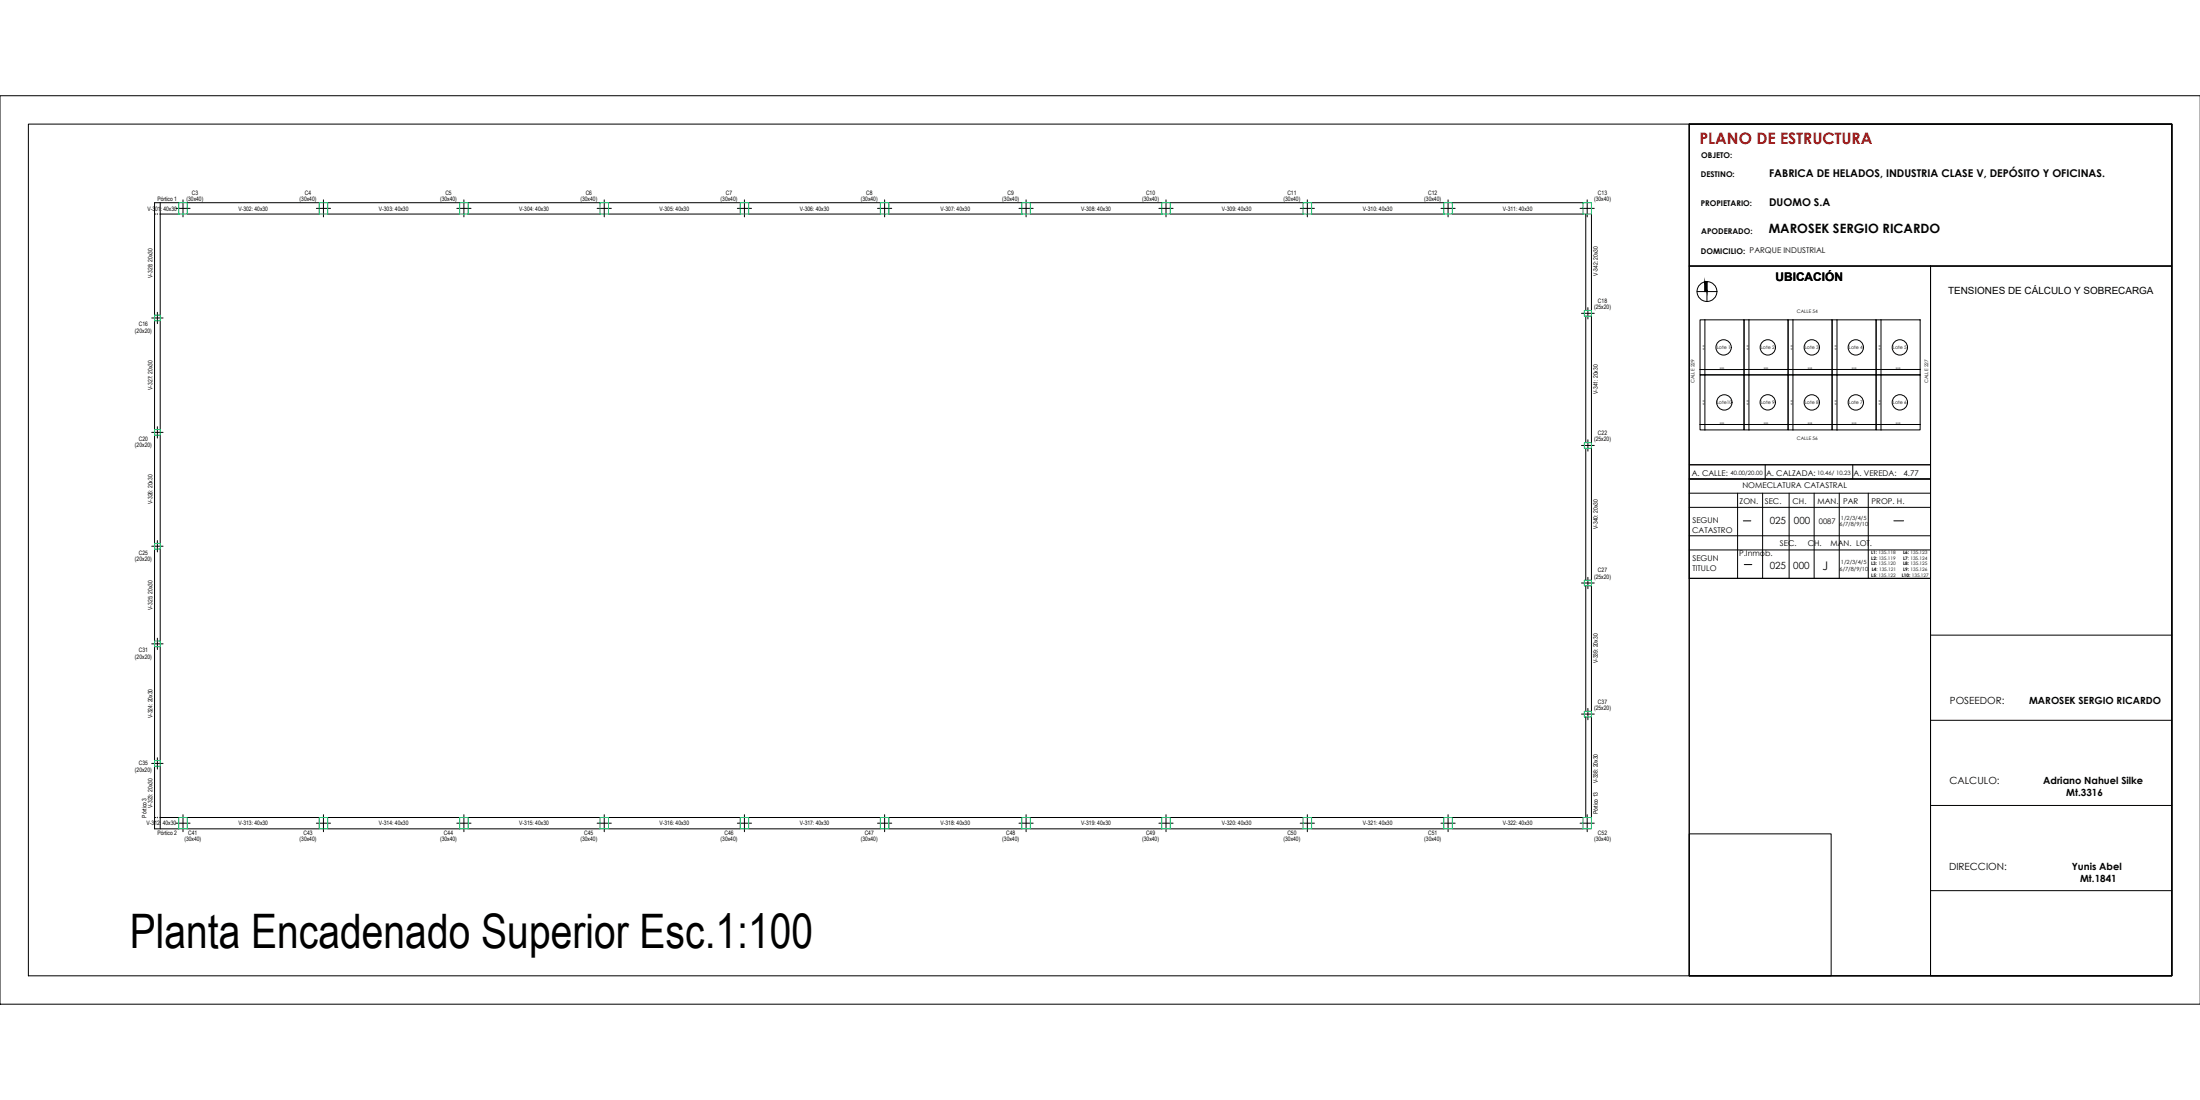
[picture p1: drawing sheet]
<svg xmlns="http://www.w3.org/2000/svg" width="700mm" height="350mm" viewBox="0 0 700 350" stroke-linecap="round" stroke-linejoin="round" font-family="sans-serif">
<!-- layer: 0 -->
<g fill="none" stroke="#000" stroke-width=".32">
<path d="M9 39.5h682v270.9h-682zM537.4 39.5h153.6v270.9h-153.6zM537.4 39.5h153.6v45.1h-153.6zM537.4 39.5v270.9M537.4 39.5h153.6v270.9h-153.6M700 30.5h-700v289h700M537.4 84.6h76.8v63.3h-76.8zM537.4 84.6h153.6M614.2 84.6h76.8v225.8h-76.8zM614.2 84.6v225.8M540.9 101.8h14v17.5h-14zM540.9 119.3h14v17.5h-14z"/>
<path d="M542.4 119.2v.1M542.4 101.7v.1M542.4 101.8v34.9M554.8 117.6h.1M554.9 101.8h14v17.5h-14zM554.9 119.3h14v17.5h-14zM556.4 119.2v.1M556.4 101.7v.1M556.4 101.8v34.9M568.9 101.8h14v17.5h-14zM568.9 119.3h14v17.5h-14zM568.9 117.5l-.1 .1"/>
<path d="M570.4 119.2v.1M570.4 101.8v34.9M582.9 101.8h14v17.5h-14zM582.9 119.3h14v17.5h-14zM582.9 117.5l-.1 .1M584.4 101.8v35M584.4 119.3h.1M596.9 101.8h14v17.5h-14zM596.9 119.3h14v17.5h-14zM596.9 117.5l-.1 .1M598.4 119.2l.1 .1M598.5 101.8l-.1 34.9"/>
<path d="M610.8 117.6h-70M540.9 135.1h69.9M540.9 135l-.1 .1M554.9 135l-.1 .1M568.9 135l-.1 .1M582.9 135l-.1 .1M584.4 136.8h.1M596.9 135l-.1 .1M537.4 147.9h76.8v4.5h-76.8zM537.4 152.4h76.8v31.6h-76.8zM537.4 152.4h76.8M537.4 156.9h76.8"/>
<path d="M552.8 156.9v27.1M560.8 156.9v27.1M561.6 147.9v4.5M569.2 156.9v27.1M577.2 156.9v27.1M585.1 156.9v27.1M589.4 147.9v4.5M594.4 156.9v27.1M537.4 161.4h76.8M537.4 170.5h76.8M537.4 175h76.8M537.4 184h76.8"/>
<path d="M614.2 202.1h76.8M614.2 229.2h76.8M614.2 256.3h76.8M537.4 265.3h45.2v45.1h-45.2zM614.2 283.4h76.8"/>
<circle cx="548.3" cy="110.5" r="2.44"/>
<circle cx="562.4" cy="110.5" r="2.44"/>
<circle cx="576.4" cy="110.5" r="2.44"/>
<circle cx="590.4" cy="110.5" r="2.44"/>
<circle cx="604.4" cy="110.5" r="2.44"/>
<circle cx="548.6" cy="128" r="2.44"/>
<circle cx="562.4" cy="128" r="2.44"/>
<circle cx="576.4" cy="128" r="2.44"/>
<circle cx="590.4" cy="128" r="2.44"/>
<circle cx="604.4" cy="128" r="2.44"/>
</g>
<!-- layer: VISTAS -->
<g fill="#000" stroke="#000" stroke-width=".32">
<path d="M542.7 89.6h.4z"/>
<path d="M542.7 89.6l.4 .1zM542.4 89.7h.7z"/>
<path d="M542.4 89.7l.7 3.1v-3.1zM542.4 89.7l.7 3.1h-.7z"/>
</g>
<!-- layer: SILUETA DE SUPERFICIES -->
<g fill="none" stroke="#000" stroke-width=".32">
<path d="M539.9 92.8h6.3M542.4 89.7v3.1M543.1 89.6v6.3"/>
<circle cx="543.1" cy="92.8" r="3.2"/>
</g>
<!-- layer: plano 01 -->
<path d="M554.6 165.7h2.4M554.9 179.6h2.4M602.5 165.7h3.1" fill="none" stroke="#000" stroke-width=".32"/>
<!-- layer: VIG_CARAS -->
<g fill="none" stroke="#000" stroke-width=".32">
<path d="M49.2 68.1h.1M51 68.1h5.9M51 64.5v35.8M56.9 64.5h-7.7v177.5M59.6 64.5h41.9M59.6 68.1h41.9M104.3 64.5h41.9M104.3 68.1h41.9M148.9 64.5h42M148.9 68.1h42M193.6 64.5h41.9M193.6 68.1h41.9"/>
<path d="M238.2 64.5h41.9M238.2 68.1h41.9M282.8 64.5h42.3M282.8 68.1h42.3M327.8 64.5h41.8M327.8 68.1h41.8M372.3 64.5h42.3M372.3 68.1h42.3M417.3 64.5h42M417.3 68.1h42M462 64.5h41.6M462 68.1h41.6"/>
<path d="M504.5 68.1v30.7M506.3 68.1v30.7M51 102.1v34.6M504.5 100.6v40.2M506.3 100.6v40.2M51 138.5v34.4M504.5 142.6v42M506.3 142.6v42M51 174.7v29.2M504.5 186.4v39.9M506.3 186.4v39.9M51 205.7v36.3"/>
<path d="M504.5 228.1v32M506.3 228.1v32M49.2 243.8v19.9h7.7M51 243.8v19.9M49.2 260.1h.1M51 260.1h5.9M59.6 263.7h41.9M59.6 260.1h41.9M104.3 263.7h41.9M104.3 260.1h41.9M148.9 263.7h42M148.9 260.1h42"/>
<path d="M193.6 263.7h41.9M193.6 260.1h41.9M238.2 263.7h41.9M238.2 260.1h41.9M282.8 263.7h42.3M282.8 260.1h42.3M327.8 263.7h41.8M327.8 260.1h41.8M372.3 263.7h42.3M372.3 260.1h42.3M417.3 263.7h42M417.3 260.1h42"/>
<path d="M462 263.7h41.6M462 260.1h41.6"/>
</g>
<g fill="#000" stroke="#000" stroke-width=".32">
<circle cx="50.1" cy="68.1" r=".06"/>
<circle cx="51" cy="68.1" r=".06"/>
<circle cx="50.1" cy="260.1" r=".06"/>
<circle cx="51" cy="260.1" r=".06"/>
</g>
<!-- layer: COLUMNAS_EJES -->
<g fill="none" stroke="#000" stroke-width=".32">
<path d="M56 66.3h4.5M58.2 63.6v5.4M100.6 66.3h4.6M102.9 63.6v5.4M145.3 66.3h4.5M147.6 63.6v5.4M190 66.3h4.5M192.2 63.6v5.4M234.6 66.3h4.5M236.8 63.6v5.4M279.2 66.3h4.5M281.4 63.6v5.4"/>
<path d="M324.2 66.3h4.5M326.4 63.6v5.4M368.7 66.3h4.5M371 63.6v5.4M413.6 66.3h4.6M415.9 63.6v5.4M458.4 66.3h4.5M460.7 63.6v5.4M502.7 66.3h4.5M505 63.6v5.4M50.1 99.4v3.6M503.1 99.7h4.1"/>
<path d="M505.2 97.9v3.6M48.3 101.2h3.6M48.3 137.6h3.6M50.1 135.7v3.7M505.2 139.9v3.6M503.1 141.7h4.1M48.3 173.8h3.6M50.1 172v3.6M503.1 185.5h4.1M505.2 183.7v3.6M48.3 204.8h3.6M50.1 203v3.6"/>
<path d="M503.1 227.2h4.1M505.2 225.4v3.6M48.3 242.9h3.6M50.1 241.1v3.6M58.2 259.2v5.4M102.9 259.2v5.4M147.6 259.2v5.4M192.2 259.2v5.4M236.8 259.2v5.4M281.4 259.2v5.4M326.4 259.2v5.4M371 259.2v5.4"/>
<path d="M415.9 259.2v5.4M460.7 259.2v5.4M505 259.2v5.4M56 261.9h4.5M100.6 261.9h4.6M145.3 261.9h4.5M190 261.9h4.5M234.6 261.9h4.5M279.2 261.9h4.5M324.2 261.9h4.5M368.7 261.9h4.5M413.6 261.9h4.6"/>
<path d="M458.4 261.9h4.5M502.7 261.9h4.5"/>
</g>
<!-- layer: PILAR_HORMIGON -->
<g fill="none" stroke="#00b85c" stroke-width=".32">
<path d="M56.9 64.5h2.7v3.6h-2.7zM101.5 64.5h2.8v3.6h-2.8zM146.2 64.5h2.7v3.6h-2.7zM190.9 64.5h2.7v3.6h-2.7zM235.5 64.5h2.7v3.6h-2.7zM280.1 64.5h2.7v3.6h-2.7zM325.1 64.5h2.7v3.6h-2.7zM369.6 64.5h2.7v3.6h-2.7zM414.6 64.5h2.7v3.6h-2.7zM459.3 64.5h2.7v3.6h-2.7zM503.6 64.5h2.7v3.6h-2.7zM504 98.8h2.3v1.8h-2.3z"/>
<path d="M49.2 100.3h1.8v1.8h-1.8zM49.2 136.7h1.8v1.8h-1.8zM504 140.8h2.3v1.8h-2.3zM49.2 172.9h1.8v1.8h-1.8zM504 184.6h2.3v1.8h-2.3zM49.2 203.9h1.8v1.8h-1.8zM504 226.3h2.3v1.8h-2.3zM49.2 242h1.8v1.8h-1.8zM56.9 260.1h2.7v3.6h-2.7zM101.5 260.1h2.8v3.6h-2.8zM146.2 260.1h2.7v3.6h-2.7zM190.9 260.1h2.7v3.6h-2.7z"/>
<path d="M235.5 260.1h2.7v3.6h-2.7zM280.1 260.1h2.7v3.6h-2.7zM325.1 260.1h2.7v3.6h-2.7zM369.6 260.1h2.7v3.6h-2.7zM414.6 260.1h2.7v3.6h-2.7zM459.3 260.1h2.7v3.6h-2.7zM503.6 260.1h2.7v3.6h-2.7z"/>
</g>
<text font-size="15.1" x="41.3" y="301.5">Planta Encadenado Superior Esc.1:100</text>
<text font-size="5" fill="#f00" x="540.7" y="45.8">PLANO DE ESTRUCTURA</text>
<text font-size="4.1" x="562.7" y="74">MAROSEK SERGIO RICARDO</text>
<g font-size="3.8">
<text x="564.9" y="89.4">UBICACIÓN</text>
<text x="579.8" y="181.2">J</text>
</g>
<g font-size="3.4">
<text x="562.8" y="56.3">FABRICA DE HELADOS, INDUSTRIA CLASE V, DEPÓSITO Y OFICINAS.</text>
<text x="562.8" y="65.5">DUOMO S.A</text>
</g>
<text font-size="3.2" x="619.8" y="93.4">TENSIONES DE CÁLCULO Y SOBRECARGA</text>
<g font-size="3.1">
<text x="563" y="166.8">025</text>
<text x="570.7" y="166.8">000</text>
<text x="563" y="181.1">025</text>
<text x="570.5" y="181.1">000</text>
<text x="620.3" y="224">POSEEDOR:</text>
<text x="645.5" y="224">MAROSEK SERGIO RICARDO</text>
<text x="620.2" y="249.3">CALCULO:</text>
<text x="650.1" y="249.3">Adriano Nahuel Silke</text>
<text x="657.4" y="253.1">Mt.3316</text>
<text x="620.1" y="276.9">DIRECCION:</text>
<text x="659.1" y="276.9">Yunis Abel</text>
<text x="661.8" y="280.7">Mt.1841</text>
</g>
<g font-size="2.5">
<text x="541.2" y="50.4">OBJETO:</text>
<text x="541.1" y="56.4">DESTINO:</text>
<text x="541.1" y="65.5">PROPIETARIO:</text>
<text x="541.3" y="74.6">APODERADO:</text>
<text x="541.1" y="80.7">DOMICILIO: PARQUE INDUSTRIAL</text>
<text x="538.2" y="151.5">A. CALLE:</text>
<text x="554.4" y="155.3">NOMECLATURA CATASTRAL</text>
<text x="561.8" y="151.3">A. CALZADA:</text>
<text x="589.7" y="151.3">A. VEREDA:</text>
<text x="605.6" y="151.3">4.77</text>
<text x="553.4" y="160.2">ZON.</text>
<text x="561.5" y="160.2">SEC.</text>
<text x="570.3" y="160.2">CH.</text>
<text x="578.2" y="160.2">MAN. PAR</text>
<text x="595.4" y="160.2">PROP. H.</text>
<text x="538.4" y="166.4">SEGUN</text>
<text x="538.3" y="169.5">CATASTRO</text>
<text x="566.3" y="173.8">SEC.</text>
<text x="575.1" y="173.8">CH.</text>
<text x="582.4" y="173.8">MAN. LOT.</text>
<text x="538.4" y="178.6">SEGUN</text>
<text x="553.3" y="176.8">P.Inmob.</text>
<text x="538.4" y="181.6">TITULO</text>
</g>
<text font-size="2.4" x="578.6" y="166.8">0087</text>
<g font-size="1.9">
<text x="50.1" y="63.9">Pórtico 1</text>
<text x="59.3" y="64.1">(30x40)</text>
<text x="61" y="62">C3</text>
<text x="95.3" y="64.1">(30x40)</text>
<text x="97" y="62">C4</text>
<text x="140" y="64.1">(30x40)</text>
<text x="141.7" y="62">C5</text>
<text x="184.7" y="64.1">(30x40)</text>
<text x="186.3" y="62">C6</text>
<text x="229.3" y="64.1">(30x40)</text>
<text x="230.9" y="62">C7</text>
<text x="273.9" y="64.1">(30x40)</text>
<text x="275.5" y="62">C8</text>
<text x="318.9" y="64.1">(30x40)</text>
<text x="320.5" y="62">C9</text>
<text x="363.4" y="64.1">(30x40)</text>
<text x="364.6" y="62">C10</text>
<text x="408.3" y="64.1">(30x40)</text>
<text x="409.6" y="62">C11</text>
<text x="453.1" y="64.1">(30x40)</text>
<text x="454.3" y="62">C12</text>
<text x="507.2" y="64.1">(30x40)</text>
<text x="508.4" y="62">C13</text>
<text x="46.9" y="67">V-301: 40x30</text>
<text x="75.8" y="67">V-302: 40x30</text>
<text x="120.5" y="67">V-303: 40x30</text>
<text x="165.2" y="67">V-304: 40x30</text>
<text x="209.8" y="67">V-305: 40x30</text>
<text x="254.4" y="67">V-306: 40x30</text>
<text x="299.2" y="67">V-307: 40x30</text>
<text x="344" y="67">V-308: 40x30</text>
<text x="388.7" y="67">V-309: 40x30</text>
<text x="433.6" y="67">V-310: 40x30</text>
<text x="478.1" y="67">V-311: 40x30</text>
<text x="48.6" y="88.4" transform="rotate(-90 48.6 88.4)">V-328: 20x30</text>
<text x="508.3" y="87.7" transform="rotate(-90 508.3 87.7)">V-342: 20x30</text>
<text x="507.2" y="98.4">(25x20)</text>
<text x="508.4" y="96.3">C18</text>
<text x="42.9" y="105.9">(20x20)</text>
<text x="44.2" y="103.9">C16</text>
<text x="48.6" y="124.1" transform="rotate(-90 48.6 124.1)">V-327: 20x30</text>
<text x="508.3" y="125.4" transform="rotate(-90 508.3 125.4)">V-341: 20x30</text>
<text x="42.9" y="142.3">(20x20)</text>
<text x="44.2" y="140.3">C20</text>
<text x="507.2" y="140.4">(25x20)</text>
<text x="508.4" y="138.4">C22</text>
<text x="550.5" y="151.2">40.00/20.00</text>
<text x="578.1" y="151.3">10.46/ 10.23</text>
<text x="48.6" y="160.4" transform="rotate(-90 48.6 160.4)">V-326: 20x30</text>
<text x="508.3" y="168.3" transform="rotate(-90 508.3 168.3)">V-340: 20x30</text>
<text x="42.9" y="178.5">(20x20)</text>
<text x="44.2" y="176.5">C25</text>
<text x="507.2" y="184.2">(25x20)</text>
<text x="508.4" y="182.1">C27</text>
<text x="48.6" y="194" transform="rotate(-90 48.6 194)">V-325: 20x30</text>
<text x="42.9" y="209.6">(20x20)</text>
<text x="44.2" y="207.5">C31</text>
<text x="508.3" y="211" transform="rotate(-90 508.3 211)">V-339: 20x30</text>
<text x="507.2" y="225.9">(25x20)</text>
<text x="508.4" y="223.8">C37</text>
<text x="48.6" y="228.6" transform="rotate(-90 48.6 228.6)">V-324: 20x30</text>
<text x="42.9" y="245.5">(20x20)</text>
<text x="44.2" y="243.5">C35</text>
<text x="508.3" y="249.3" transform="rotate(-90 508.3 249.3)">V-338: 20x30</text>
<text x="48.6" y="257.1" transform="rotate(-90 48.6 257.1)">V-323: 20x30</text>
<text x="46.6" y="260.1" transform="rotate(-90 46.6 260.1)">Pórtico 3</text>
<text x="46.7" y="262.6">V-312: 40x30</text>
<text x="75.8" y="262.6">V-313: 40x30</text>
<text x="120.5" y="262.6">V-314: 40x30</text>
<text x="165.2" y="262.6">V-315: 40x30</text>
<text x="209.8" y="262.6">V-316: 40x30</text>
<text x="254.4" y="262.6">V-317: 40x30</text>
<text x="299.2" y="262.6">V-318: 40x30</text>
<text x="344" y="262.6">V-319: 40x30</text>
<text x="388.7" y="262.6">V-320: 40x30</text>
<text x="433.6" y="262.6">V-321: 40x30</text>
<text x="478.1" y="262.6">V-322: 40x30</text>
<text x="508.3" y="259.1" transform="rotate(-90 508.3 259.1)">Pórtico 13</text>
<text x="50.1" y="265.7">Pórtico 2</text>
<text x="58.7" y="267.5">(30x40)</text>
<text x="59.9" y="265.5">C41</text>
<text x="95.3" y="267.5">(30x40)</text>
<text x="96.6" y="265.5">C43</text>
<text x="140" y="267.5">(30x40)</text>
<text x="141.2" y="265.5">C44</text>
<text x="184.7" y="267.5">(30x40)</text>
<text x="185.9" y="265.5">C45</text>
<text x="229.3" y="267.5">(30x40)</text>
<text x="230.5" y="265.5">C46</text>
<text x="273.9" y="267.5">(30x40)</text>
<text x="275.1" y="265.5">C47</text>
<text x="318.9" y="267.5">(30x40)</text>
<text x="320.1" y="265.5">C48</text>
<text x="363.4" y="267.5">(30x40)</text>
<text x="364.6" y="265.5">C49</text>
<text x="408.3" y="267.5">(30x40)</text>
<text x="409.6" y="265.5">C50</text>
<text x="453.1" y="267.5">(30x40)</text>
<text x="454.3" y="265.5">C51</text>
<text x="507.2" y="267.5">(30x40)</text>
<text x="508.4" y="265.5">C52</text>
</g>
<g font-size="1.8">
<text x="585.2" y="167.4">6/7/8/9/10</text>
<text x="585.7" y="165.3">1/2/3/4/5</text>
<text x="585.7" y="179.5">1/2/3/4/5</text>
<text x="585.2" y="181.6">6/7/8/9/10</text>
</g>
<g font-size="1.5">
<text x="571.6" y="99.6">CALLE 54</text>
<text x="546.2" y="111">Lote 1</text>
<text x="560.2" y="111">Lote 2</text>
<text x="574.2" y="111">Lote 3</text>
<text x="588.2" y="111">Lote 4</text>
<text x="602.2" y="111">Lote 5</text>
<text x="539.1" y="121.9" transform="rotate(-90 539.1 121.9)">CALLE 229</text>
<text x="613.5" y="121.9" transform="rotate(-90 613.5 121.9)">CALLE 227</text>
<text x="546.2" y="128.5">Lote10</text>
<text x="560.2" y="128.5">Lote 9</text>
<text x="574.2" y="128.5">Lote 8</text>
<text x="588.2" y="128.5">Lote 7</text>
<text x="602.2" y="128.5">Lote 6</text>
<text x="571.6" y="140">CALLE 56</text>
<text x="595.3" y="176.4">L1: 135.118</text>
<text x="595.3" y="179.9">L3: 135.120</text>
<text x="595.3" y="178.1">L2: 135.119</text>
<text x="605.4" y="176.4">L6: 135.123</text>
<text x="605.4" y="178.1">L7: 135.124</text>
<text x="605.5" y="179.9">L8: 135.125</text>
<text x="595.3" y="183.4">L5: 135.122</text>
<text x="595.5" y="181.6">L4: 135.121</text>
<text x="605" y="183.4">L10: 135.127</text>
<text x="605.5" y="181.6">L9: 135.126</text>
</g>
<g font-size=".7">
<text x="542.3" y="111.2" transform="rotate(-90 542.3 111.2)">40.00</text>
<text x="556.3" y="111.2" transform="rotate(-90 556.3 111.2)">40.00</text>
<text x="570.3" y="111.2" transform="rotate(-90 570.3 111.2)">40.00</text>
<text x="584.3" y="111.2" transform="rotate(-90 584.3 111.2)">40.00</text>
<text x="598.3" y="111.2" transform="rotate(-90 598.3 111.2)">40.00</text>
<text x="547.1" y="117.4">32.00</text>
<text x="561.1" y="117.4">32.00</text>
<text x="575.2" y="117.4">32.00</text>
<text x="589.2" y="117.4">32.00</text>
<text x="603.2" y="117.4">32.00</text>
<text x="542.3" y="128.7" transform="rotate(-90 542.3 128.7)">40.00</text>
<text x="556.3" y="128.7" transform="rotate(-90 556.3 128.7)">40.00</text>
<text x="570.3" y="128.7" transform="rotate(-90 570.3 128.7)">40.00</text>
<text x="584.3" y="128.7" transform="rotate(-90 584.3 128.7)">40.00</text>
<text x="598.3" y="128.7" transform="rotate(-90 598.3 128.7)">40.00</text>
<text x="547.1" y="134.9">32.00</text>
<text x="561.1" y="134.9">32.00</text>
<text x="575.2" y="134.9">32.00</text>
<text x="589.2" y="134.9">32.00</text>
<text x="603.2" y="134.9">32.00</text>
</g>
</svg>
